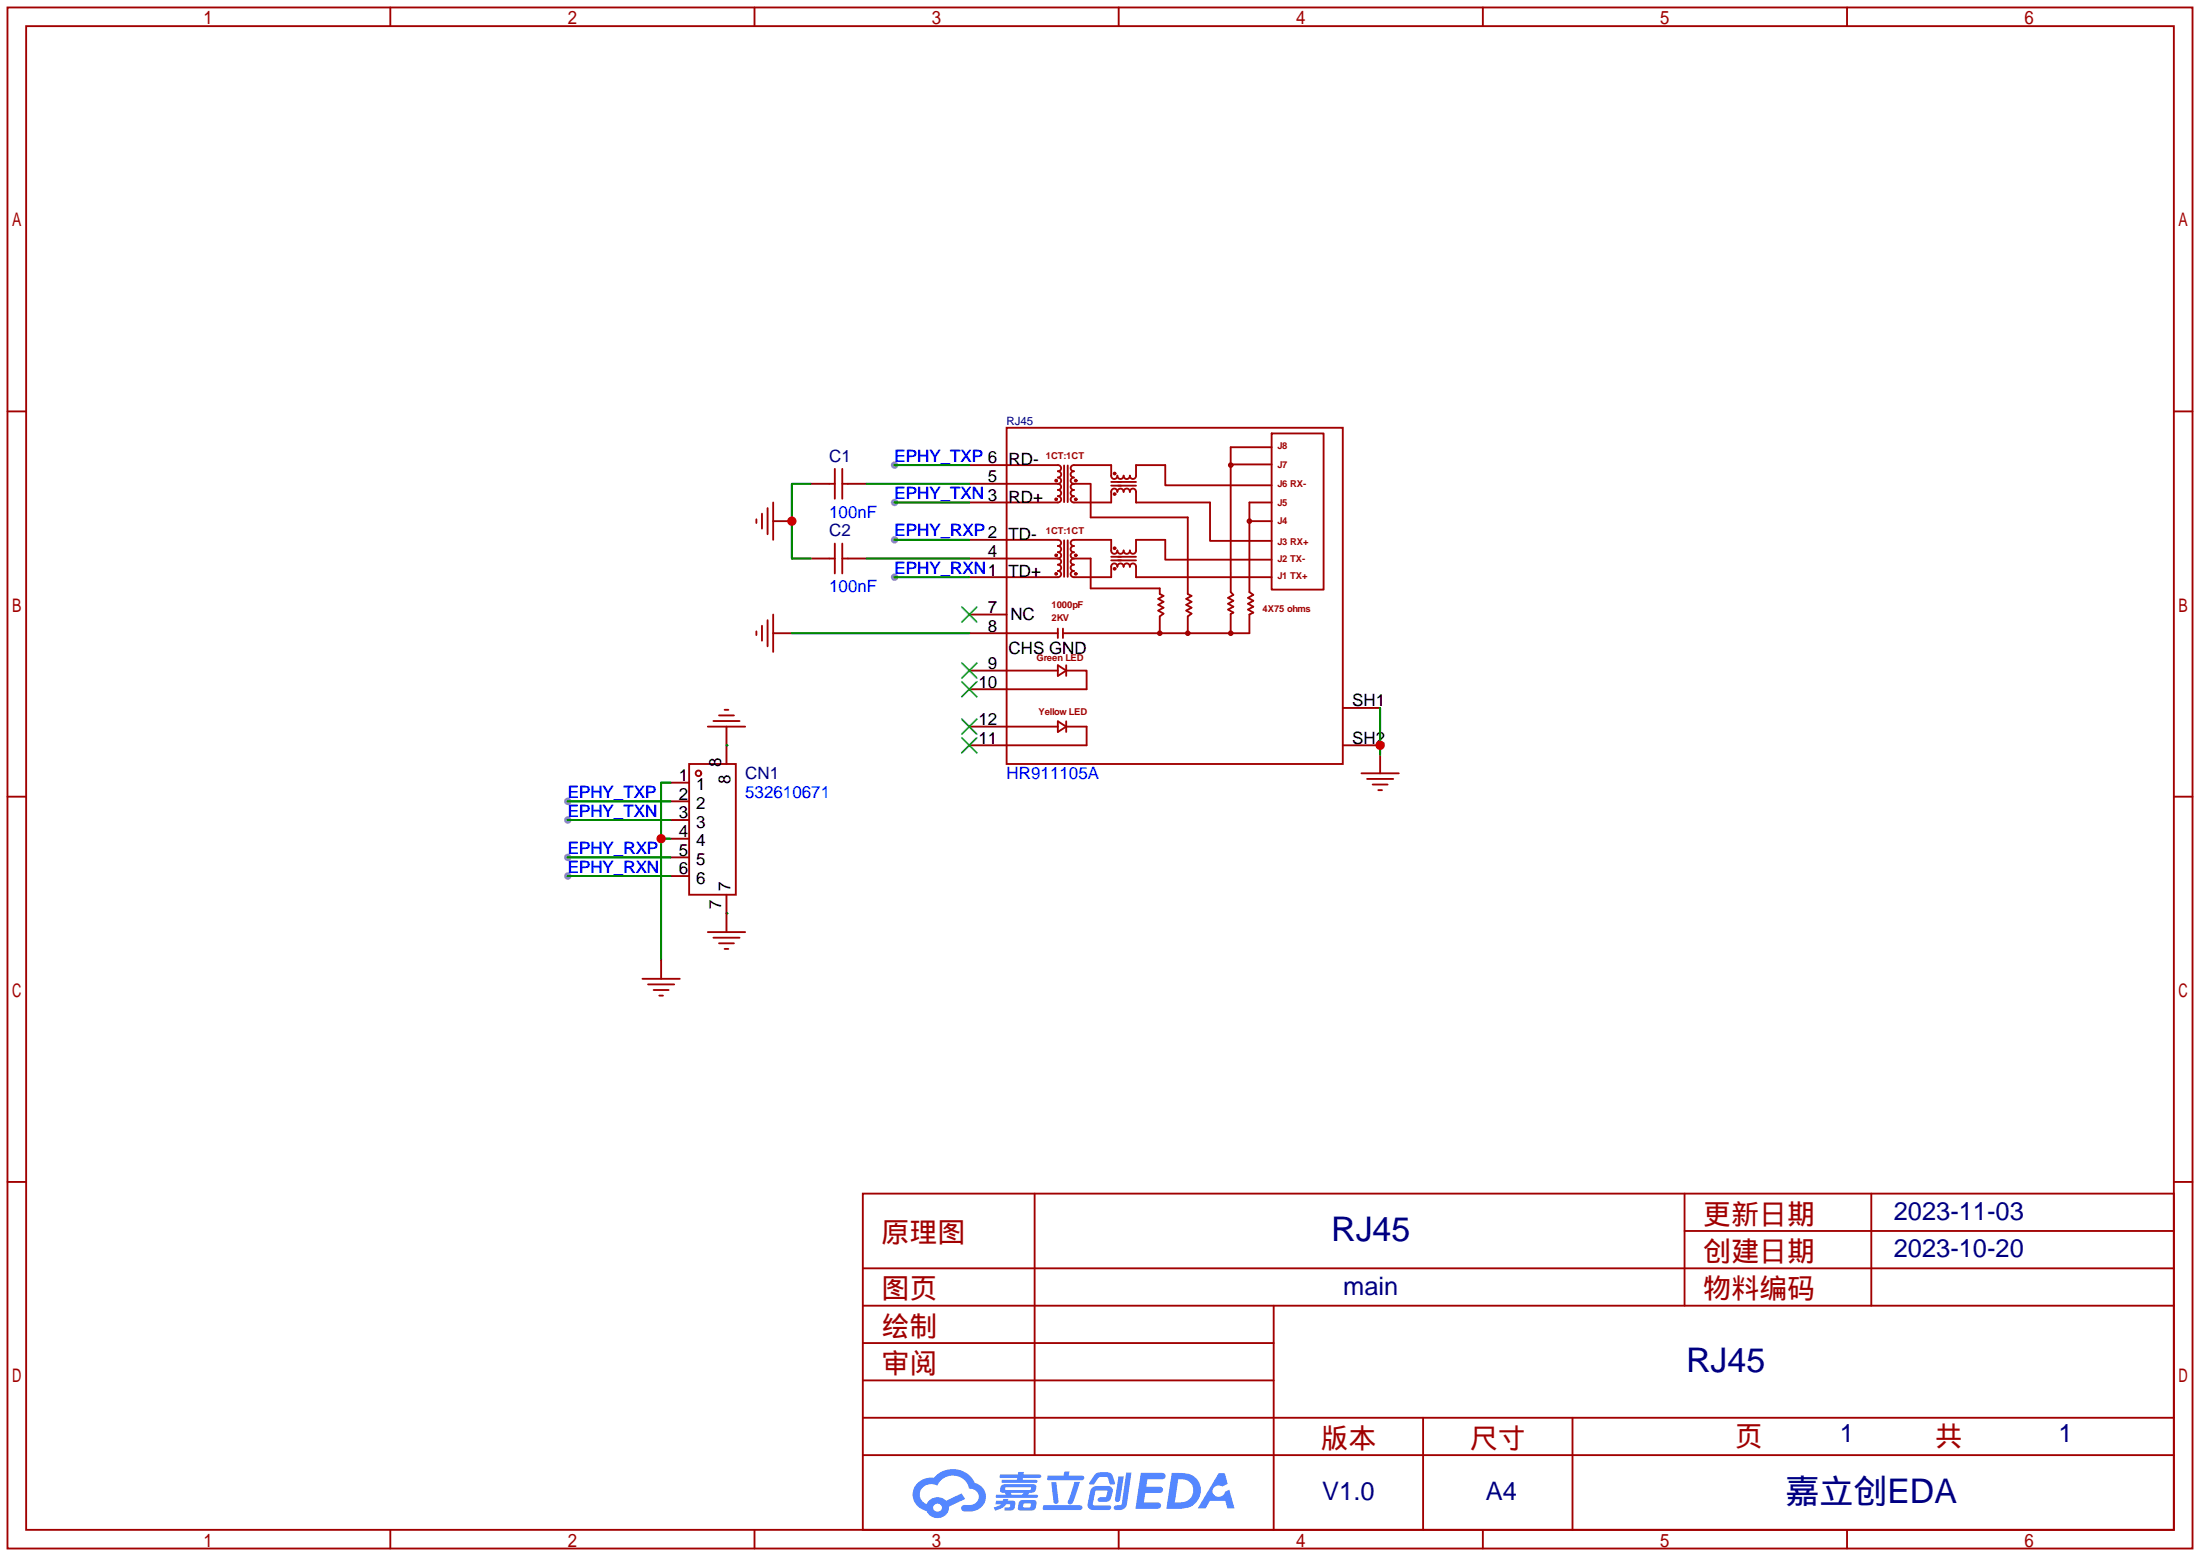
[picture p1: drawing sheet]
<svg xmlns="http://www.w3.org/2000/svg" width="299mm" height="212mm" viewBox="0 0 299 212" stroke-linecap="round" stroke-linejoin="round" font-family="sans-serif">
<g fill="#999">
<circle cx="121.7" cy="63.2" r=".51"/>
<circle cx="121.7" cy="68.3" r=".51"/>
<circle cx="121.7" cy="73.4" r=".51"/>
<circle cx="121.7" cy="78.5" r=".51"/>
<circle cx="77.2" cy="109" r=".51"/>
<circle cx="77.2" cy="111.5" r=".51"/>
<circle cx="77.2" cy="116.6" r=".51"/>
<circle cx="77.2" cy="119.1" r=".51"/>
</g>
<g fill="none" stroke="#a10000" stroke-width=".25">
<path d="M1 1h297.2v209.6h-297.2zM3.6 3.6h292.1v204.4h-292.1zM53.1 1v2.6M102.6 1v2.6M152.1 1v2.6M201.7 1v2.6M251.2 1v2.6M1 55.9h2.6M295.7 55.9h2.5M1 108.3h2.6M295.7 108.3h2.5M1 160.7h2.6"/>
<path d="M117.3 162.3h178.4v45.7h-178.4zM117.3 177.5h178.4M117.3 172.5h178.4M140.7 162.3v35.6M173.2 177.5v30.5M229.1 162.3v15.2M229.1 167.4h66.6M254.5 162.3v15.2M295.7 160.7h2.5M117.3 182.6h55.9M117.3 197.9h178.4M117.3 192.8h178.4"/>
<path d="M117.3 187.7h55.9M193.5 192.8v15.2M213.9 192.8v15.2M53.1 208v2.6M102.6 208v2.6M152.1 208v2.6M201.7 208v2.6M251.2 208v2.6"/>
</g>
<g fill="#5487ff">
<path d="M155.2 200.3h2.1a1.28 1.28 0 0 1 1.2 .2 .48 .48 0 0 1-.1 .5 .48 .48 0 0 1-.5 .1h-1.8l-.2 1.1h1.9a.43 .43 0 0 1 .4 .4 .43 .43 0 0 1-.5 .4h-1.9l-.2 1.3h1.2a.9 .9 0 0 1 1.1 .4v.2l-.4 .2h-3.1z"/>
<path d="M165.7 200.3h.9l.4 1.5-.8 .3a.82 .82 0 0 0-1.1 .1 .82 .82 0 0 0 .1 1.2 .82 .82 0 0 0 1.1-.1l.3-.4 .6-.3 .7 2.5h-1l-.2-1h-2.1l-.6 1h-1.1z"/>
<path d="M152.1 200.8h.7l-.5 3.1a.36 .36 0 0 1-.3 .3 .36 .36 0 0 1-.4-.3z"/>
<path d="M153.2 200.2h.7l-.6 4.3a1.13 1.13 0 0 1-1.8 .6v-.3l.2-.1h.7l.2-.2z"/>
<path d="M148.9 200.6l.2-.3 .4-.1h1a.77 .77 0 0 1 .9 .5l.3 1-.2 .2h-.5l-.4-1-.9-.1a1.16 1.16 0 0 0-.8 .9l-.1 .2h-.5l-.2-.2z"/>
<path d="M148.4 202.4l.6-.3h1.7a.66 .66 0 0 1 .6 .9l-.1 .4a.81 .81 0 0 1-.9 .8h-.7a.32 .32 0 0 1-.3-.3 .32 .32 0 0 1 .4-.3h.7l.2-.9-1.6 .1-.4 1.8 2.2 .1a.32 .32 0 0 1 .3 .4 .32 .32 0 0 1-.4 .2h-2.2a.69 .69 0 0 1-.6-.8l.4-1.7z"/>
<path d="M141.9 204.7h5a.33 .33 0 0 1 .3 .3 .33 .33 0 0 1-.3 .3h-4.9l-.2-.1z"/>
<path d="M146.1 201.5h.8l-1 2.9a.36 .36 0 0 1-.4 .2 .36 .36 0 0 1-.3-.3z"/>
<path d="M143 201.6h.7l.3 2.5a.34 .34 0 0 1-.3 .4 .34 .34 0 0 1-.4-.3z"/>
<path d="M142.5 200.7h2.1l.1-.5 .2-.1h.6l-.1 .6h1.7a.32 .32 0 0 1 .4 .3 .32 .32 0 0 1-.4 .3h-4.5l-.2-.2z"/>
<path d="M135.5 204.1h.9l.1-.3h.6v.3h.8a.92 .92 0 0 1-.2 1.3h-1.1v-.4h.5l.3-.2v-.2l-.5-.1a2.37 2.37 0 0 1-1.6 .9l-.1-.4 .9-.5h-.7z"/>
<path d="M136 200.5h2.4l.1-.3h.7v.3h2.2l.2 .1v.2l-.2 .2h-2.3v.2h1.8l.2 .1v.2l-.2 .1h-4.5l-.2-.1 .1-.3h2l.1-.2h-2.3l-.1-.2z"/>
<path d="M159.4 200.3l-.8 4.9a9.2 9.2 0 0 0 3-.2 2.41 2.41 0 0 0 1.7-2.8 2.41 2.41 0 0 0-2.6-1.9zM160.3 201.1a1.62 1.62 0 0 1 2 1.5 1.62 1.62 0 0 1-1.8 1.7h-.7z"/>
<path d="M136.2 202a.7 .7 0 0 0 0 .9l.5 .1 .1 .3h-1.3v.3l5.4 .1 .3-.2-.1-.2h-.1h-1.2l.2-.3a.7 .7 0 0 0 .8-.3 .7 .7 0 0 0 0-.8l-4.2-.1zM136.8 202.3l3.3-.1 .1 .1v.3h-.2h-3.2l-.1-.2zM137.5 203h1.7l-.2 .3h-1.4z"/>
<path d="M138.6 204.2l-.2 1a2.66 2.66 0 0 0 2.2 .1 .99 .99 0 0 0 .2-1.3h-1.6zM139.2 204.5h1a.4 .4 0 0 1-.2 .5l-.8-.1z"/>
<path d="M124.9 201.6a2.23 2.23 0 0 0-.7 2.3 2.23 2.23 0 0 0 1.8 1.6 1.58 1.58 0 0 0 1.8 .9 1.58 1.58 0 0 0 1.3-1.5l2.2-1.1-.5-.7-2.1 1a1.65 1.65 0 0 0-2.7 .4 1.41 1.41 0 0 1-.9-1.6 1.41 1.41 0 0 1 1.6-1.1l.8 .2a2.3 2.3 0 0 1 2.3-1.3 2.3 2.3 0 0 1 2 1.7 1.12 1.12 0 0 1 1.3 1 1.12 1.12 0 0 1-1.1 1.2h-.7a.45 .45 0 0 0-.6 .4 .45 .45 0 0 0 .5 .5 2.36 2.36 0 0 0 2.9-2 2 2 0 0 0-1.5-1.9 3.3 3.3 0 0 0-5.6-.7h-.3a2.66 2.66 0 0 0-1.8 .7zM127 205a.57 .57 0 0 1 1.1 0 .57 .57 0 0 1-1.1 0z"/>
</g>
<g fill="none" stroke="#a10000" stroke-width=".25">
<path d="M136.9 58.2h45.7v45.7h-45.7zM172.9 58.9h7.1v21.3h-7.1zM102.9 70.6v.5M103.6 69.8v2.1M104.4 69.1v3.5M105.2 68.3v5.1M112.8 65.8h.7M112.8 75.9h.7M113.5 63.8v4M113.5 73.9v4.1M114.6 65.8h.7M114.6 75.9h.7"/>
<path d="M114.6 63.8v4M114.6 73.9v4.1M136.9 63.2h7a.42 .42 0 0 1 .4 .5 .42 .42 0 0 1-.4 .4 .43 .43 0 0 1 .4 .4 .43 .43 0 0 1-.4 .4 .43 .43 0 0 1 .4 .5 .43 .43 0 0 1-.4 .4M136.9 73.4h7a.42 .42 0 0 1 .4 .4 .42 .42 0 0 1-.4 .4 .43 .43 0 0 1 .4 .5 .43 .43 0 0 1-.4 .4 .43 .43 0 0 1 .4 .4 .43 .43 0 0 1-.4 .4M136.9 65.8h7M136.9 75.9h7M143.9 65.8a.42 .42 0 0 1 .4 .4 .42 .42 0 0 1-.4 .4 .43 .43 0 0 1 .4 .4 .43 .43 0 0 1-.4 .5 .43 .43 0 0 1 .4 .4 .43 .43 0 0 1-.4 .4h-7M143.9 75.9a.42 .42 0 0 1 .4 .5 .42 .42 0 0 1-.4 .4 .43 .43 0 0 1 .4 .4 .43 .43 0 0 1-.4 .4 .43 .43 0 0 1 .4 .5 .43 .43 0 0 1-.4 .4h-7M144.7 63.3v5M144.7 73.5v4.9M145.2 63.3v5M145.2 73.5v4.9"/>
<path d="M146.1 65.8a.43 .43 0 0 1-.5-.4 .43 .43 0 0 1 .5-.5 .43 .43 0 0 1-.5-.4 .43 .43 0 0 1 .5-.4 .42 .42 0 0 1-.5-.4 .42 .42 0 0 1 .5-.5h5v1.5a.42 .42 0 0 0 .4 .4 .42 .42 0 0 0 .5-.4 .43 .43 0 0 0 .4 .4 .43 .43 0 0 0 .4-.4 .43 .43 0 0 0 .4 .4 .43 .43 0 0 0 .5-.4 .42 .42 0 0 0 .4 .4 .42 .42 0 0 0 .4-.4v-1.5h4v2.8h14.4M146.1 75.9a.43 .43 0 0 1-.5-.4 .43 .43 0 0 1 .5-.4 .43 .43 0 0 1-.5-.4 .43 .43 0 0 1 .5-.5 .42 .42 0 0 1-.5-.4 .42 .42 0 0 1 .5-.4h5v1.5a.42 .42 0 0 0 .4 .4 .42 .42 0 0 0 .5-.4 .43 .43 0 0 0 .4 .4 .43 .43 0 0 0 .4-.4 .43 .43 0 0 0 .4 .4 .43 .43 0 0 0 .5-.4 .42 .42 0 0 0 .4 .4 .42 .42 0 0 0 .4-.4v-1.5h4v2.7h14.4M146.1 65.8h2.2M146.1 75.9h2.2M146.1 65.8a.42 .42 0 0 0-.5 .4 .42 .42 0 0 0 .5 .4 .43 .43 0 0 0-.5 .4 .43 .43 0 0 0 .5 .5 .43 .43 0 0 0-.5 .4 .43 .43 0 0 0 .5 .4h5v-1.4a.42 .42 0 0 1 .4-.5 .42 .42 0 0 1 .5 .5 .43 .43 0 0 1 .4-.5 .43 .43 0 0 1 .4 .5 .43 .43 0 0 1 .4-.5 .43 .43 0 0 1 .5 .5 .42 .42 0 0 1 .4-.5 .42 .42 0 0 1 .4 .5v1.4M146.1 75.9a.42 .42 0 0 0-.5 .5 .42 .42 0 0 0 .5 .4 .43 .43 0 0 0-.5 .4 .43 .43 0 0 0 .5 .4 .43 .43 0 0 0-.5 .5 .43 .43 0 0 0 .5 .4h5v-1.4a.42 .42 0 0 1 .4-.5 .42 .42 0 0 1 .5 .5 .43 .43 0 0 1 .4-.5 .43 .43 0 0 1 .4 .5 .43 .43 0 0 1 .4-.5 .43 .43 0 0 1 .5 .5 .42 .42 0 0 1 .4-.5 .42 .42 0 0 1 .4 .5M148.3 65.8v4.6h13.2v10.4l.6 .2-.8 .4 .8 .4-.8 .4 .8 .4-.8 .4 .8 .4-.6 .4v2.3M148.3 75.9v4.1h9.4v.8l.5 .2-.7 .4 .7 .4-.7 .4 .7 .4-.7 .4 .7 .4-.5 .4v2.3M151.1 76.2h3.4M151.1 75.7h3.4M151.1 66h3.4M151.1 65.5h3.4"/>
<path d="M154.5 77.1v1.4M154.5 68.3h10.1v5.2h8.3M154.5 78.5h18.4M167.4 63.2h5.5M169.9 70.9h3.1M172.9 68.3h-3v12.2l.6 .4-.8 .4 .8 .4-.8 .4 .8 .4-.8 .4 .8 .4-.6 .3v2.5h-25.3M172.9 60.8h-5.5v19.7l.3 .4-.7 .4 .7 .4-.7 .4 .7 .4-.7 .4 .7 .4-.3 .2v2.6M96.3 98.8h5M97 98h3.6M97.8 97.3h2M98.6 96.5h.5M102.9 85.9v.5"/>
<path d="M103.6 85.1v2M104.4 84.3v3.6M105.2 83.6v5M136.9 86.1h7M136.9 91.2h7M136.9 98.8h7M143.9 85.5v1.3M143.9 90.5l1.1 .7-1.1 .7zM143.9 98.1l1.1 .7-1.1 .7zM144.6 85.5v1.3M145 91.2h2.8v2.5h-10.9M145 90.5v1.4"/>
<path d="M145 98.1v1.4M145 98.8h2.8v2.5h-10.9M93.7 103.9h6.4v17.8h-6.4zM185.2 105.2h5M185.9 105.9h3.6M186.7 106.7h2M187.5 107.4h.5M87.4 133.1h5.1M88.1 133.9h3.6M88.9 134.6h2M89.7 135.4h.5M96.3 126.7h5"/>
<path d="M97 127.5h3.6M97.8 128.3h2M98.6 129h.5"/>
<circle cx="143.6" cy="78" r=".13"/>
<circle cx="143.6" cy="67.9" r=".13"/>
<circle cx="143.6" cy="75.5" r=".13"/>
<circle cx="143.6" cy="65.4" r=".13"/>
<circle cx="146.3" cy="78" r=".13"/>
<circle cx="146.3" cy="67.9" r=".13"/>
<circle cx="146.3" cy="75.5" r=".13"/>
<circle cx="146.3" cy="65.4" r=".13"/>
<circle cx="151.6" cy="64.4" r=".13"/>
<circle cx="151.6" cy="77.3" r=".13"/>
<circle cx="151.6" cy="67.2" r=".13"/>
<circle cx="151.6" cy="74.5" r=".13"/>
<circle cx="167.4" cy="63.2" r=".25"/>
<circle cx="169.9" cy="70.9" r=".25"/>
<circle cx="157.7" cy="86.1" r=".25"/>
<circle cx="161.5" cy="86.1" r=".25"/>
<circle cx="167.4" cy="86.1" r=".25"/>
<circle cx="95" cy="105.2" r=".38"/>
</g>
<g fill="none" stroke="#870000" stroke-width=".25">
<path d="M105.2 70.9h2.5M110.2 65.8h2.6M110.2 75.9h2.6M115.3 65.8h2.6M115.3 75.9h2.6M131.8 63.2h5.1M131.8 65.8h5.1M131.8 68.3h5.1M131.8 78.5h5.1M131.8 75.9h5.1M131.8 73.4h5.1M98.8 98.8v5.1"/>
<path d="M105.2 86.1h2.5M131.8 83.6h5.1M131.8 86.1h5.1M131.8 91.2h5.1M131.8 93.7h5.1M131.8 98.8h5.1M182.6 96.3h5.1M91.2 106.4h2.5M91.2 109h2.5M91.2 111.5h2.5M91.2 114h2.5M91.2 116.6h2.5"/>
<path d="M91.2 119.1h2.5M131.8 101.3h5.1M182.6 101.3h5.1M187.7 102.6v2.6M89.9 130.6v2.5M98.8 121.7v5"/>
</g>
<path d="M130.8 82.5l2 2.1M130.8 90.2l2 2M130.8 92.7l2 2M130.8 97.8l2 2M132.8 82.5l-2 2.1M132.8 90.2l-2 2M132.8 92.7l-2 2M132.8 97.8l-2 2M130.8 100.3l2 2.1M132.8 100.3l-2 2.1" fill="none" stroke="#3c3" stroke-width=".25"/>
<g fill="none" stroke="#008700" stroke-width=".25">
<path d="M110.2 65.8h-2.5v10.1h2.5M117.9 65.8h13.9M117.9 75.9h13.9M121.7 63.2h10.1M121.7 68.3h10.1M121.7 73.4h10.1M121.7 78.5h10.1M107.7 86.1h24.1M187.7 96.3v6.3M77.2 109h14M77.2 111.5h14M77.2 116.6h14"/>
<path d="M77.2 119.1h14M89.9 114h1.3M91.2 106.4h-1.3v24.2M98.8 101.3h.1M98.8 124.2h.1"/>
</g>
<g fill="#c00">
<circle cx="187.7" cy="101.3" r=".63"/>
<circle cx="107.7" cy="70.9" r=".63"/>
<circle cx="89.9" cy="114" r=".63"/>
</g>
<g font-size="4.6" fill="#000080">
<text x="181" y="168.8">RJ45</text>
<text x="229.3" y="186.6">RJ45</text>
<text x="242.8" y="204.3">嘉立创EDA</text>
</g>
<g font-size="3.8" fill="#a00000">
<text x="231.6" y="166.4">更新日期</text>
<text x="119.9" y="168.9">原理图</text>
<text x="231.6" y="171.5">创建日期</text>
<text x="119.9" y="176.5">图页</text>
<text x="231.6" y="176.5">物料编码</text>
<text x="119.9" y="181.6">绘制</text>
<text x="119.9" y="186.7">审阅</text>
<text x="179.6" y="196.9">版本</text>
<text x="199.9" y="196.9">尺寸</text>
<text x="236" y="196.6">页</text>
<text x="263.1" y="196.6">共</text>
</g>
<g font-size="3.5" fill="#000080">
<text x="257.6" y="165.9">2023-11-03</text>
<text x="257.6" y="171">2023-10-20</text>
<text x="182.7" y="176">main</text>
<text x="250.2" y="196.1">1</text>
<text x="280" y="196.1">1</text>
<text x="179.8" y="204">V1.0</text>
<text x="202.1" y="204">A4</text>
</g>
<g font-size="2.3" fill="#000080">
<text x="112.8" y="62.8">C1</text>
<text x="112.8" y="72.9">C2</text>
<text x="101.3" y="106">CN1</text>
</g>
<g font-size="2.3" fill="#00f">
<text x="121.7" y="62.8">EPHY_TXP 6</text>
<text x="112.8" y="70.4">100nF</text>
<text x="121.7" y="67.9">EPHY_TXN 3</text>
<text x="121.7" y="72.9">EPHY_RXP2</text>
<text x="112.8" y="80.6">100nF</text>
<text x="121.7" y="78">EPHY_RXN1</text>
<text x="136.9" y="106">HR911105A</text>
<text x="77.2" y="108.5">EPHY_TXP</text>
<text x="77.2" y="111">EPHY_TXN</text>
<text x="101.3" y="108.5">532610671</text>
<text x="77.2" y="116.1">EPHY_RXP</text>
<text x="77.2" y="118.7">EPHY_RXN</text>
</g>
<g font-size="2.3">
<text x="134.4" y="65.6">5</text>
<text x="137.2" y="63.3">RD-</text>
<text x="137.2" y="68.4">RD+</text>
<text x="134.4" y="75.7">4</text>
<text x="137.2" y="73.4">TD-</text>
<text x="134.4" y="83.3">7</text>
<text x="137.2" y="78.5">TD+</text>
<text x="134.4" y="85.9">8</text>
<text x="137.2" y="88.9">CHS GND</text>
<text x="137.4" y="84.4">NC</text>
<text x="133.1" y="93.5">10</text>
<text x="134.4" y="91">9</text>
<text x="133.1" y="101.1">11</text>
<text x="133.1" y="98.6">12</text>
<text x="183.9" y="96">SH1</text>
<text x="183.9" y="101.1">SH2</text>
<text x="92.3" y="106.2">1</text>
<text x="94.7" y="107.5">1</text>
<text x="98.1" y="104.2" transform="rotate(-90 98.1 104.2)">8</text>
<text x="99.4" y="106.6" transform="rotate(-90 99.4 106.6)">8</text>
<text x="92.3" y="108.7">2</text>
<text x="92.3" y="111.3">3</text>
<text x="92.3" y="113.8">4</text>
<text x="94.7" y="110">2</text>
<text x="94.7" y="112.5">3</text>
<text x="92.3" y="116.4">5</text>
<text x="92.3" y="118.9">6</text>
<text x="94.7" y="115.1">4</text>
<text x="94.7" y="117.6">5</text>
<text x="94.7" y="120.2">6</text>
<text x="98.1" y="123.6" transform="rotate(-90 98.1 123.6)">7</text>
<text x="99.4" y="121.2" transform="rotate(-90 99.4 121.2)">7</text>
</g>
<text font-size="1.6" fill="#000080" x="136.9" y="57.9">RJ45</text>
<g font-size="1.3" fill="#a00000">
<text x="142.2" y="62.4">1CT:1CT</text>
<text x="173.7" y="61.1">J8</text>
<text x="173.7" y="63.7">J7</text>
<text x="173.7" y="68.8">J5</text>
<text x="173.7" y="71.3">J4</text>
<text x="173.7" y="66.2">J6 RX-</text>
<text x="142.2" y="72.6">1CT:1CT</text>
<text x="173.7" y="74.1">J3 RX+</text>
<text x="173.7" y="76.4">J2 TX-</text>
<text x="143" y="82.7">1000pF</text>
<text x="171.7" y="83.2">4X75 ohms</text>
<text x="173.7" y="78.7">J1 TX+</text>
<text x="141" y="89.8">Green LED</text>
<text x="143" y="84.5">2KV</text>
<text x="141.2" y="97.2">Yellow LED</text>
</g>
</svg>
